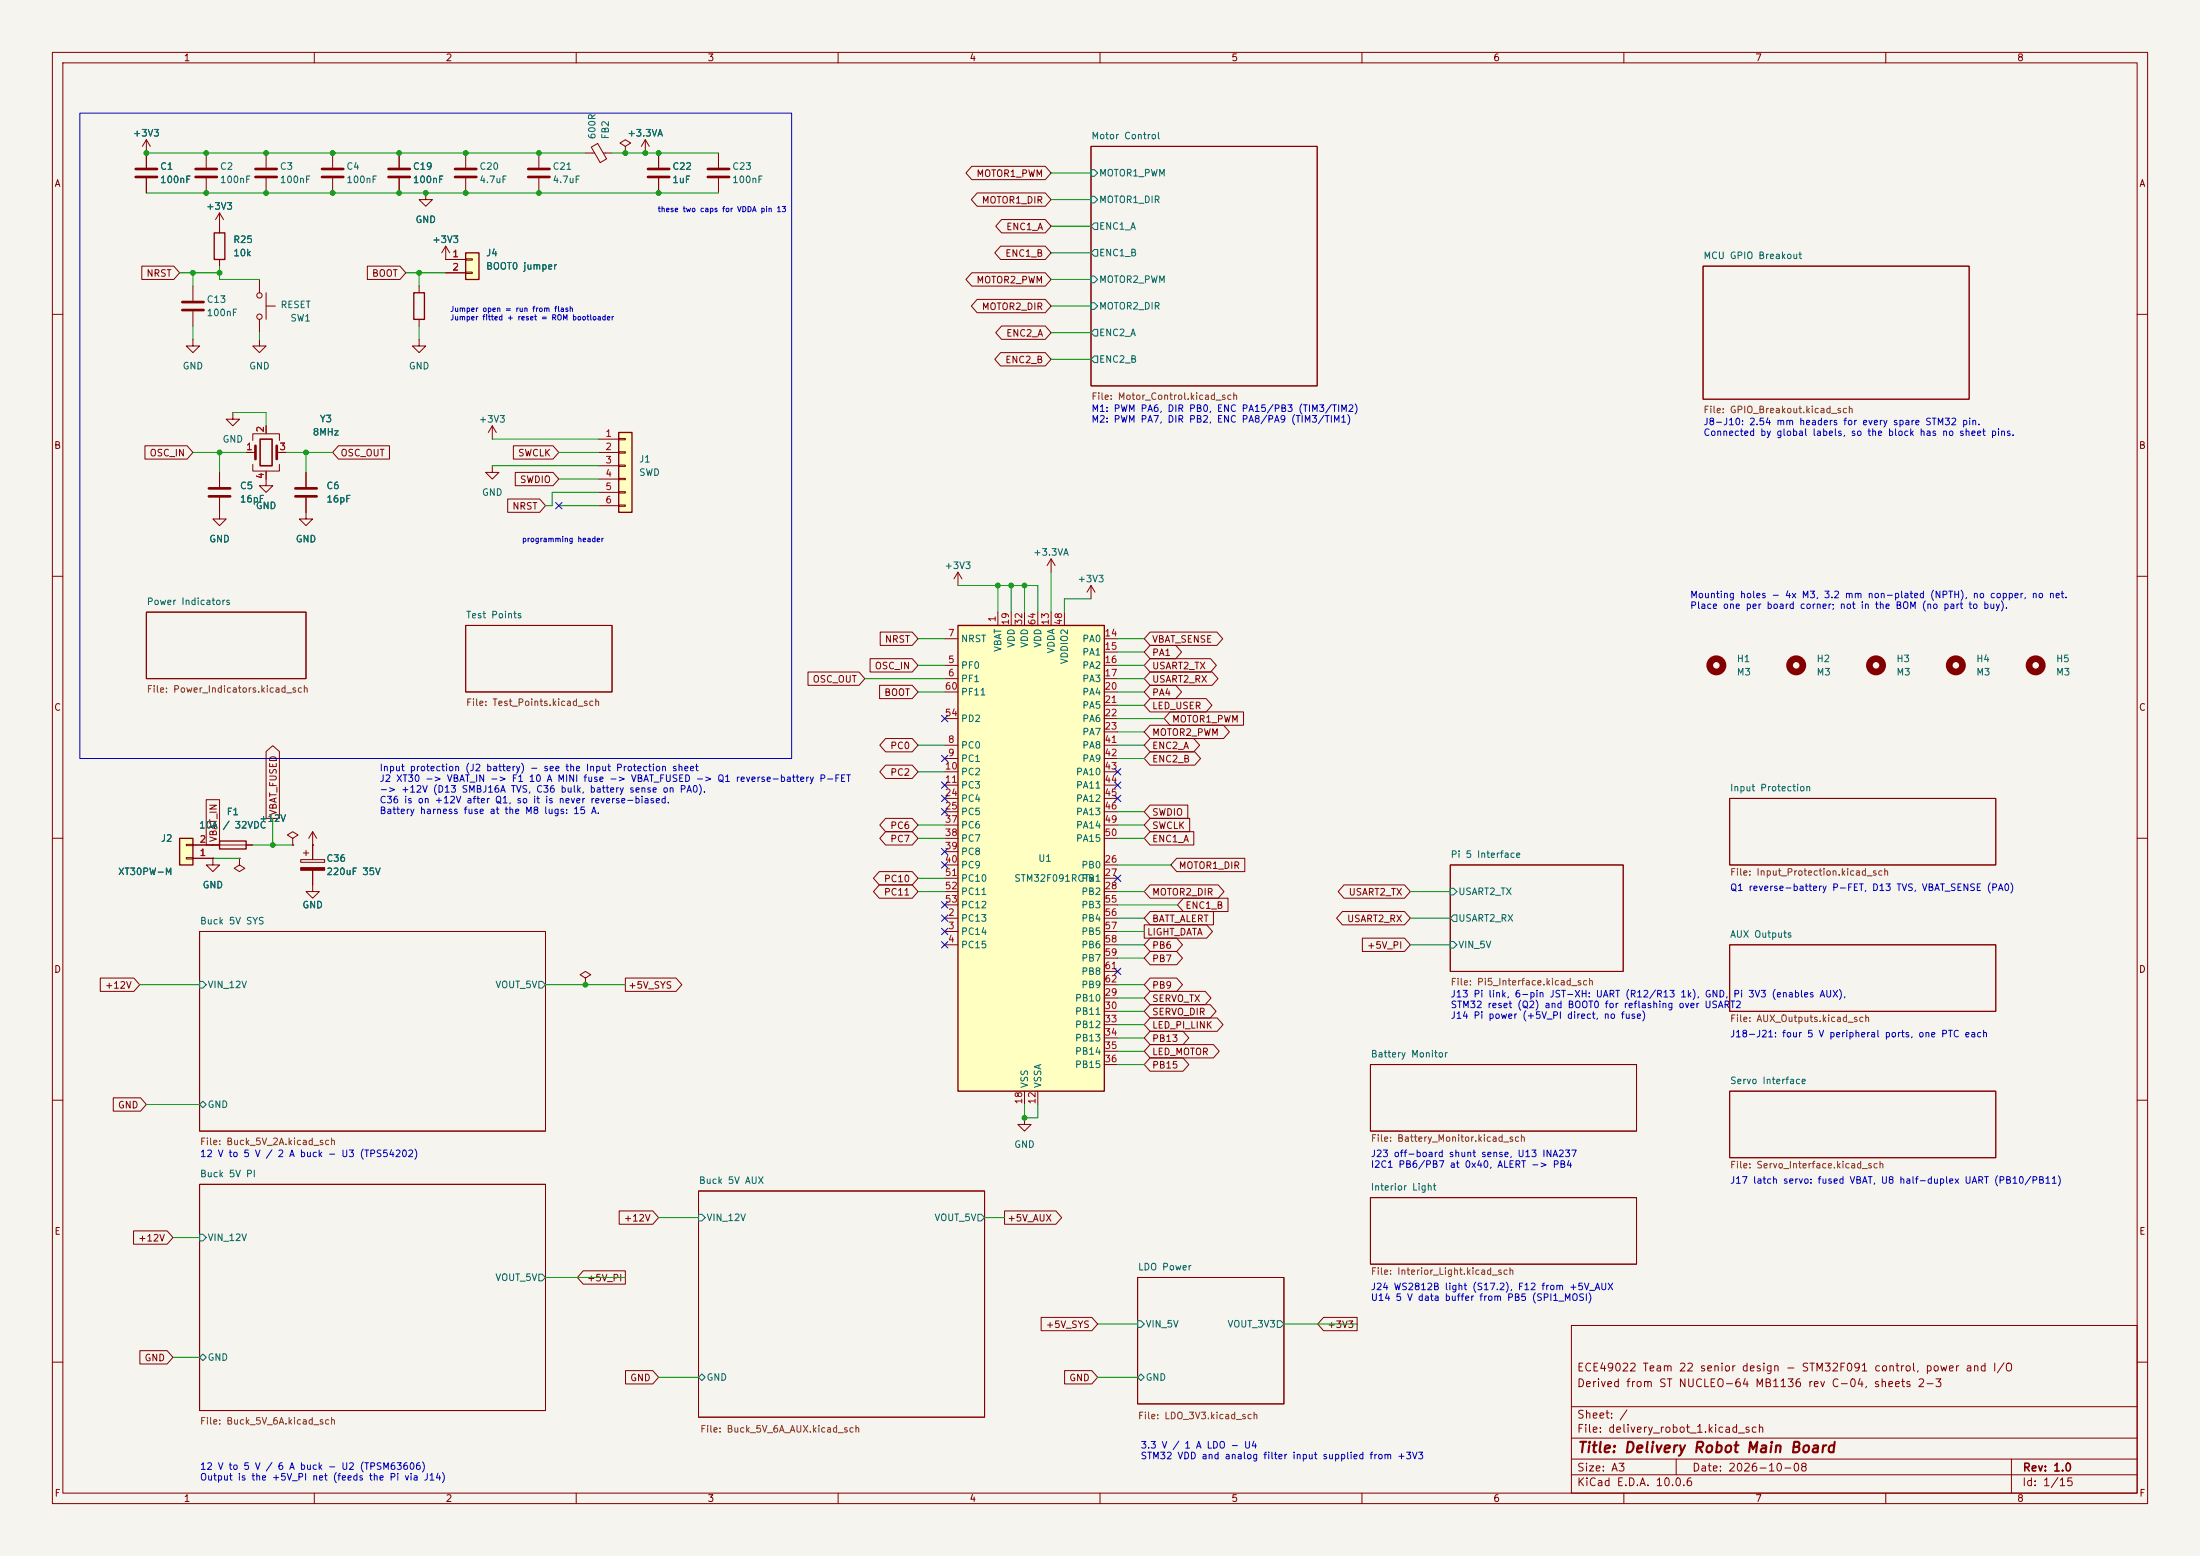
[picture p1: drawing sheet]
<svg xmlns="http://www.w3.org/2000/svg" width="420mm" height="297mm" viewBox="0 0 420 297" stroke-linecap="round" stroke-linejoin="round" font-family="sans-serif">
<path d="M0 0h420v297h-420z" fill="#f5f4ef" stroke="#f5f4ef" stroke-width=".19"/>
<g fill="none" stroke="#840000" stroke-width=".19">
<path d="M10 10h400v277h-400zM12 12h396v273h-396zM60 10v2M110 10v2M160 10v2M210 10v2M260 10v2M310 10v2M360 10v2M63.5 29.2v2.8M63.5 34v2.8M76.2 29.2v2.8"/>
<path d="M76.2 34v2.8M81.3 36.8v1.3h1.2l-1.2 1.3-1.3-1.3h1.3M208.3 27.9h43.2v45.8h-43.2zM80 54.6v1.3M85.1 47l-.8 1.3M85.1 47l.8 1.3M85.1 47v2.5M325.1 50.8h50.8v25.4h-50.8zM10 60h2M80 64.8v1.2h1.3l-1.3 1.3-1.3-1.3h1.3M80 61v1.2M408 60h2"/>
<path d="M41.9 95v4.1h1.3l-1.3 1.2-1.3-1.2h1.3M41.9 90.2v2.8M50.8 91.4v1.3h1.3l-1.3 1.3-1.3-1.3h1.3M58.4 97.8v1.3h1.3l-1.3 1.2-1.3-1.2h1.3M94 88.9v1.3h1.2l-1.2 1.2-1.3-1.2h1.3M94 81.3l-.8 1.3M94 81.3l.7 1.3M94 81.3v2.5M10 110h2M27.9 116.8h30.5v12.7h-30.5zM88.9 119.4h27.9v12.7h-27.9zM182.9 109.2l-.8 1.3"/>
<path d="M182.9 109.2l.7 1.3M182.9 109.2v2.6M408 110h2M10 160h2M330.2 152.4h50.8v12.7h-50.8zM408 160h2M38.1 177.8h66v38.1h-66zM57.4 164.1h4.6v.5h-4.6zM57.9 162.8h1M58.4 162.3v1M59.7 166.1v4.1h1.3l-1.3 1.3-1.3-1.3h1.3M59.7 161.3v2.8"/>
<path d="M276.9 165.1h33v20.3h-33zM330.2 180.3h50.8v12.7h-50.8zM10 210h2M195.6 213.4v1.2h1.2l-1.2 1.3-1.3-1.3h1.3M261.6 203.2h50.8v12.7h-50.8zM330.2 208.3h50.8v12.7h-50.8zM408 210h2M38.1 226.1h66v43.1h-66zM133.3 227.3h54.7v43.2h-54.7zM261.6 228.6h50.8v12.7h-50.8zM217.2 243.8h27.9v24.2h-27.9zM300 253h108v32h-108z"/>
<path d="M10 260h2M300 278.5h108M300 274.5h108M300 268.5h108M320 278.5v3M384 278.5v6.5M408 260h2M60 285v2M110 285v2M160 285v2M210 285v2M260 285v2"/>
<path d="M300 281.5h108M310 285v2M360 285v2"/>
</g>
<g fill="none" stroke="#006464" stroke-width=".19">
<path d="M208.3 32.4h.6l.6 .6-.6 .7h-.6zM208.3 37.5h.6l.6 .6-.6 .6h-.6zM208.3 52.7h.6l.6 .6-.6 .7h-.6zM208.3 57.8h.6l.6 .6-.6 .7h-.6zM208.9 42.5h.6v1.3h-.6l-.6-.6zM208.9 47.6h.6v1.3h-.6l-.6-.6zM208.9 62.9h.6v1.2h-.6l-.6-.6zM208.9 67.9h.6v1.3h-.6l-.6-.6zM276.9 169.5h.6l.6 .7-.6 .6h-.6zM276.9 179.7h.6l.6 .6-.6 .7h-.6zM277.5 174.6h.6v1.3h-.6l-.6-.6zM38.1 187.3h.6l.7 .7-.7 .6h-.6z"/>
<path d="M102.9 187.3h.6l.6 .7-.6 .6h-.6zM38.1 210.8l.6-.6 .7 .6-.7 .7zM38.1 235.6h.6l.7 .6-.7 .7h-.6zM133.3 231.8h.7l.6 .6-.6 .6h-.7zM186.7 231.8h.6l.7 .6-.7 .6h-.6zM38.7 258.4l.7 .7-.7 .6-.6-.6zM102.9 243.2h.6l.6 .6-.6 .7h-.6zM217.2 252.1h.6l.6 .6-.6 .7h-.6zM243.8 252.1h.7l.6 .6-.6 .7h-.7zM133.3 262.9l.7-.6 .6 .6-.6 .6zM217.2 262.9l.6-.6 .6 .6-.6 .6z"/>
</g>
<path d="M57.4 165.6h4.6v.5h-4.6z" fill="#840000" stroke="#840000" stroke-width=".19"/>
<path d="M79 55.9h2v5.1h-2z" fill="none" stroke="#840000" stroke-width=".25"/>
<path d="M61.5 32.3h4M61.5 33.8h4M74.2 32.3h4M74.2 33.8h4M39.9 93.2h4M39.9 94.7h4" fill="none" stroke="#840000" stroke-width=".51"/>
<path d="M34.3 160h2.5v5.1h-2.5z" fill="#ffffc2"/>
<path d="M34.3 160h2.5v5.1h-2.5z" fill="none" stroke="#840000" stroke-width=".25"/>
<g fill="none" stroke="#840000" stroke-width=".19">
<path d="M88.9 29.2v2.8M88.9 34v2.8M102.9 29.2v2.8M102.9 34v2.8M111.8 29.2h1.7M112.9 28.1l1.2-.7 1.7 2.9-1.2 .7zM115.2 29.2h1.6M119.4 27.9l1-.6-1-.6-1 .6 1 .6v1.3M119.4 29.2h.1M123.2 26.7l-.8 1.2M123.2 26.7l.8 1.2M123.2 26.7v2.5"/>
<path d="M125.7 29.2v2.8M125.7 34v2.8M137.2 29.2v2.8M137.2 34v2.8M200.7 106.7l-.8 1.3M200.7 106.7l.7 1.3M200.7 106.7v2.5M35.6 163.7h1.2v.3h-1.2zM35.6 161.2h1.2v.2h-1.2zM36.8 163.8h3.8M36.8 161.3h3.8M40.6 163.8v1.3h-1.2l1.2 1.3 1.3-1.3h-1.3"/>
<path d="M40.6 163.8h.1M45.7 163.8v1.3l1 .6-1 .7-1-.7 1-.6M45.7 163.8h.1"/>
</g>
<path d="M86.9 32.3h4M86.9 33.8h4M100.8 32.3h4.1M100.8 33.8h4.1M123.7 32.3h4.1M123.7 33.8h4.1M135.1 32.3h4.1M135.1 33.8h4.1" fill="none" stroke="#840000" stroke-width=".51"/>
<g fill="none" stroke="#840000" stroke-width="1.3">
<circle cx="327.7" cy="127" r="1.27"/>
<circle cx="342.9" cy="127" r="1.27"/>
<circle cx="358.1" cy="127" r="1.27"/>
<circle cx="373.4" cy="127" r="1.27"/>
<circle cx="388.6" cy="127" r="1.27"/>
</g>
<path d="M88.9 48.3h2.5v5h-2.5z" fill="#ffffc2"/>
<path d="M40.9 44.5h2v5h-2zM88.9 48.3h2.5v5h-2.5z" fill="none" stroke="#840000" stroke-width=".25"/>
<g fill="none" stroke="#840000" stroke-width=".19">
<path d="M27.9 26.7l-.7 1.2M27.9 26.7l.8 1.2M27.9 26.7v5.3M27.9 34v2.8M39.4 29.2v2.8M39.4 34v2.8M50.8 29.2v2.8M50.8 34v2.8M36.8 54.6v2.8M36.8 59.4v2.8M41.9 40.6v3.9M41.9 49.5v1.3"/>
<path d="M41.9 40.6l-.8 1.3M41.9 40.6l.8 1.3M49.5 53.3v2.6M50.8 58.4h1.8M50.8 55.9v5.1M85.1 49.5h3.8M85.1 52.1h3.8M88.9 49.4h1.3v.3h-1.3zM88.9 51.9h1.3v.3h-1.3zM36.8 64.8v1.2h1.3l-1.3 1.3-1.2-1.3h1.2M44.4 78.7v1.3h1.3l-1.3 1.3-1.2-1.3h1.2M49.5 64.8v1.2h1.3l-1.3 1.3-1.2-1.3h1.2"/>
<path d="M49.5 61v2.5M47 86.4h1.8M48.3 84.1v-1.3h5v1.3M48.3 88.6v1.3h5v-1.3M50.8 81.3v1.5M50.8 89.9v1.5M52.8 86.4h1.8"/>
<circle cx="49.5" cy="56.4" r=".51"/>
<circle cx="49.5" cy="60.5" r=".51"/>
</g>
<path d="M25.9 32.3h4.1M25.9 33.8h4.1M37.3 32.3h4.1M37.3 33.8h4.1M48.8 32.3h4M48.8 33.8h4M34.8 57.7h4.1M34.8 59.2h4.1M48.8 85.1v2.5M52.8 85.1v2.5" fill="none" stroke="#840000" stroke-width=".51"/>
<path d="M49.7 83.8h2.2v5.1h-2.2z" fill="none" stroke="#840000" stroke-width=".3"/>
<path d="M118.1 82.6h2.5v15.2h-2.5z" fill="#ffffc2"/>
<path d="M118.1 82.6h2.5v15.2h-2.5z" fill="none" stroke="#840000" stroke-width=".25"/>
<path d="M114.3 83.8h3.8M114.3 86.4h3.8M114.3 88.9h3.8M114.3 91.4h3.8M114.3 94h3.8M114.3 96.5h3.8M118.1 83.7h1.3v.2h-1.3zM118.1 86.2h1.3v.3h-1.3zM118.1 88.8h1.3v.2h-1.3zM118.1 91.3h1.3v.3h-1.3zM118.1 93.9h1.3v.2h-1.3zM118.1 96.4h1.3v.2h-1.3z" fill="none" stroke="#840000" stroke-width=".19"/>
<path d="M182.9 119.4h27.9v88.9h-27.9z" fill="#ffffc2"/>
<path d="M182.9 119.4h27.9v88.9h-27.9zM41.9 160.5h5.1v1.6h-5.1z" fill="none" stroke="#840000" stroke-width=".25"/>
<g fill="none" stroke="#840000" stroke-width=".19">
<path d="M27.9 29.2v2.8M27.9 34v2.8M76.2 29.2v2.8M76.2 34v2.8M119.4 29.2h.1M125.7 29.2v2.8M125.7 34v2.8M185.5 31.7h14l1.2 1.3-1.2 1.3h-14l-1.1-1.3zM186.5 36.8h13l1.2 1.3-1.2 1.3h-13l-1.1-1.3zM27.1 50.8h6.1l1.1 1.3-1.1 1.2h-6.1zM41.9 43.2v1.3M41.9 49.5v1.3"/>
<path d="M70.1 50.8h6.3l1.1 1.3-1.1 1.2h-6.3zM85.1 49.5h3.8M85.1 52.1h3.8M185.5 52.1h14l1.2 1.2-1.2 1.3h-14l-1.1-1.3zM186.5 57.1h13l1.2 1.3-1.2 1.3h-13l-1.1-1.3zM191 47h8.5l1.2 1.3-1.2 1.2h-8.5l-1.1-1.2zM191.2 41.9h8.3l1.2 1.3-1.2 1.3h-8.3l-1.1-1.3zM191 67.3h8.5l1.2 1.3-1.2 1.3h-8.5l-1.1-1.3zM191.2 62.2h8.3l1.2 1.3-1.2 1.3h-8.3l-1.1-1.3zM27.7 85.1h8l1.1 1.3-1.1 1.2h-8zM41.9 90.2v2.8M41.9 95v2.8"/>
<path d="M47 86.4h1.3M50.8 81.3v1.3M50.8 90.2v1.2M53.3 86.4h1.3M58.4 90.2v2.8M58.4 95v2.8M64.6 85.1h9.8v2.5h-9.8l-1.1-1.2zM96.9 95.2h6.1l1.1 1.3-1.1 1.3h-6.1zM98 85.1h7.6l1.1 1.3-1.1 1.2h-7.6zM98.4 90.2h7.2l1.1 1.2-1.1 1.3h-7.2zM190.5 116.8v2.6M193 116.8v2.6"/>
<path d="M195.6 116.8v2.6M198.1 116.8v2.6M200.7 116.8v2.6M203.2 116.8v2.6M208.3 111.8l-.8 1.2M208.3 111.8l.7 1.2M208.3 111.8v2.5M154.2 128.3h9.8l1.1 1.2-1.1 1.3h-9.8zM166.1 125.7h8l1.2 1.3-1.2 1.3h-8zM167.9 130.8h6.2l1.2 1.3-1.2 1.3h-6.2zM168 120.6h6.1l1.2 1.3-1.2 1.3h-6.1zM180.3 127h2.6"/>
<path d="M180.3 129.5h2.6M180.3 121.9h2.6M180.3 132.1h2.6M180.3 137.2h2.6M210.8 127h2.6M210.8 129.5h2.6M210.8 121.9h2.6M210.8 124.5h2.6M210.8 132.1h2.6M210.8 134.6h2.6M210.8 137.2h2.6M210.8 139.7h2.6"/>
<path d="M219.6 133.3h10.7l1.1 1.3-1.1 1.3h-10.7l-1.2-1.3zM219.6 125.7h11.5l1.1 1.3-1.1 1.3h-11.5l-1.2-1.3zM219.6 138.4h14l1.1 1.3-1.1 1.3h-14l-1.2-1.3zM219.6 123.2h4.9l1.1 1.3-1.1 1.2h-4.9l-1.2-1.2zM219.6 128.3h11.8l1.1 1.2-1.1 1.3h-11.8l-1.2-1.3zM219.6 120.6h12.7l1.1 1.3-1.1 1.3h-12.7l-1.2-1.3zM219.6 130.8h4.9l1.1 1.3-1.1 1.3h-4.9l-1.2-1.3zM223.4 135.9h14v2.5h-14l-1.2-1.2zM39.4 152.6h2.5v8.7h-2.5zM50.8 143.4l1.3-1.1 1.2 1.1v12.8h-2.5zM59.7 158.8l.8 1.2M59.7 158.8l-.8 1.2"/>
<path d="M59.7 158.8v5.3M169.1 158.7h5l1.2 1.3-1.2 1.3h-5l-1.1-1.3zM169.1 141h5l1.2 1.2-1.2 1.3h-5l-1.1-1.3zM169.1 146h5l1.2 1.3-1.2 1.3h-5l-1.1-1.3zM169.1 156.2h5l1.2 1.3-1.2 1.3h-5l-1.1-1.3zM180.3 142.2h2.6M180.3 144.8h2.6M180.3 147.3h2.6M180.3 149.9h2.6M180.3 152.4h2.6M180.3 154.9h2.6M180.3 157.5h2.6"/>
<path d="M210.8 142.2h2.6M210.8 144.8h2.6M210.8 147.3h2.6M210.8 149.9h2.6M210.8 152.4h2.6M210.8 154.9h2.6M210.8 157.5h2.6M219.6 158.7h8.3v2.6h-8.3l-1.2-1.3zM219.6 153.7h7.2v2.5h-7.2l-1.2-1.3zM219.6 156.2h7.5v2.6h-7.5l-1.2-1.3zM219.6 141h8.3l1.1 1.2-1.1 1.3h-8.3l-1.2-1.3zM219.6 143.5h8.5l1.1 1.3-1.1 1.3h-8.5l-1.2-1.3z"/>
<path d="M36.8 161.3h11.5M36.8 163.8h3.8M40.6 163.8h.1M55.9 160l1-.6-1-.6-1 .6 1 .6v1.3M55.9 161.3h.1M59.7 161.3h.1M59.7 166.1v2.8M167.9 166.4h6.2l1.2 1.2-1.2 1.3h-6.2l-1.2-1.3zM167.9 168.9h6.2l1.2 1.3-1.2 1.3h-6.2l-1.2-1.3zM180.3 175.3h2.6M180.3 177.8h2.6M180.3 165.1h2.6"/>
<path d="M180.3 167.6h2.6M180.3 170.2h2.6M180.3 160h2.6M180.3 162.6h2.6M180.3 172.7h2.6M210.8 175.3h2.6M210.8 177.8h2.6M210.8 165.1h2.6M210.8 167.6h2.6M210.8 170.2h2.6M210.8 160h2.6M210.8 172.7h2.6"/>
<path d="M218.4 176.5h12l1.1 1.3-1.1 1.3h-12zM219.6 168.9h13l1.1 1.3-1.1 1.3h-13l-1.2-1.3zM219.6 174h12.1v2.5h-12.1l-1.2-1.2zM219.6 179.1h5l1.1 1.2-1.1 1.3h-5l-1.2-1.3zM224.6 163.8h13v2.6h-13l-1.1-1.3zM225.9 171.4h8.5v2.6h-8.5l-1.1-1.3zM256.3 174h11.8l1.1 1.3-1.1 1.2h-11.8l-1.1-1.2zM256.6 168.9h11.5l1.1 1.3-1.1 1.3h-11.5l-1.1-1.3zM260.1 179.1h8l1.1 1.2-1.1 1.3h-8zM19.1 186.7h6.5l1.1 1.3-1.1 1.2h-6.5zM111.8 186.7l1-.6-1-.7-1.1 .7 1.1 .6v1.3M111.8 188h.1"/>
<path d="M119.4 186.7h9.7l1.1 1.3-1.1 1.2h-9.7zM180.3 180.3h2.6M210.8 180.3h2.6M210.8 190.5h2.6M210.8 193h2.6M210.8 195.6h2.6M210.8 198.1h2.6M210.8 182.9h2.6M210.8 185.4h2.6M210.8 188h2.6M219.6 196.8h6.2l1.2 1.3-1.2 1.3h-6.2l-1.2-1.3zM219.6 181.6h5l1.1 1.3-1.1 1.3h-5l-1.2-1.3z"/>
<path d="M219.6 194.3h12.8l1.1 1.3-1.1 1.3h-12.8l-1.2-1.3zM219.6 186.7h5l1.1 1.3-1.1 1.2h-5l-1.2-1.2zM219.6 189.2h10.5l1.1 1.3-1.1 1.3h-10.5l-1.2-1.3zM219.6 191.8h11.4l1.2 1.2-1.2 1.3h-11.4l-1.2-1.3zM219.6 199.4h12.1l1.1 1.3-1.1 1.2h-12.1l-1.2-1.2zM21.6 209.5h5.2l1.1 1.3-1.1 1.3h-5.2zM195.6 208.3v2.5M198.1 208.3v2.5M210.8 200.7h2.6M210.8 203.2h2.6M219.6 201.9h6.2l1.2 1.3-1.2 1.3h-6.2l-1.2-1.3zM25.5 234.9h6.4l1.1 1.3-1.1 1.3h-6.4z"/>
<path d="M118.2 231.1h6.4l1.1 1.3-1.1 1.3h-6.4zM191.8 231.1h9.8l1.1 1.3-1.1 1.3h-9.8zM26.7 257.8h5.2l1.1 1.3-1.1 1.3h-5.2zM111.3 242.6h8.1v2.5h-8.1l-1.1-1.3zM198.8 251.5h9.6l1.1 1.2-1.1 1.3h-9.6zM252.7 251.5h6.4v2.5h-6.4l-1.1-1.3zM119.4 261.6h5.2l1.1 1.3-1.1 1.3h-5.2zM203.2 261.6h5.2l1.1 1.3-1.1 1.3h-5.2z"/>
</g>
<path d="M56.4 93.2h4.1M56.4 94.7h4.1" fill="none" stroke="#840000" stroke-width=".51"/>
<g fill="none" stroke="#009600" stroke-width=".19">
<path d="M27.9 36.8h109.3M27.9 29.2h83.9M116.8 29.2h20.4M200.7 33h7.6M200.7 38.1h7.6M34.3 52.1h7.6M36.8 52.1v2.5M41.9 50.8v2.5h7.6M77.5 52.1h7.6M80 52.1v2.5M200.7 53.3h7.6M200.7 58.4h7.6"/>
<path d="M200.7 43.2h7.6M200.7 48.3h7.6M36.8 62.2v2.6M44.4 78.7h6.4v2.6M49.5 63.5v1.3M80 62.2v2.6M200.7 68.6h7.6M200.7 63.5h7.6M36.8 86.4h10.2M41.9 86.4v3.8M54.6 86.4h8.9M58.4 86.4v3.8"/>
<path d="M94 83.8h20.3M94 88.9h20.3M106.7 86.4h7.6M106.7 96.5h7.6M106.7 91.4h7.6M114.3 94h-8.9v2.5h-1.3M182.9 111.8h15.2v5M190.5 111.8v5M193 111.8v5M195.6 111.8v5M200.7 109.2v7.6M208.3 114.3h-5.1v2.5"/>
<path d="M165.1 129.5h15.2M175.3 121.9h5M175.3 132.1h5M175.3 127h5M213.4 129.5h5M213.4 121.9h5M213.4 132.1h5M213.4 124.5h5M213.4 127h5M213.4 134.6h5M213.4 137.2h8.8M213.4 139.7h5"/>
<path d="M52.1 156.2v5.1M175.3 147.3h5M175.3 142.2h5M175.3 157.5h5M213.4 142.2h5M213.4 144.8h5M213.4 154.9h5M213.4 157.5h5M40.6 163.8h5.1M48.3 161.3h7.6M175.3 170.2h5M175.3 167.6h5"/>
<path d="M175.3 160h5M213.4 175.3h5M213.4 170.2h5M213.4 160h5M213.4 172.7h11.4M213.4 165.1h10.1M213.4 177.8h5M269.2 175.3h7.7M269.2 170.2h7.7M26.7 188h11.4M104.1 188h15.3M213.4 180.3h5"/>
<path d="M213.4 193h5M213.4 188h5M213.4 195.6h5M213.4 182.9h5M213.4 198.1h5M213.4 190.5h5M269.2 180.3h7.7M27.9 210.8h10.2M195.6 210.8v2.6h2.5v-2.6M213.4 203.2h5M213.4 200.7h5M33 236.2h5.1"/>
<path d="M125.7 232.4h7.6M188 232.4h3.8M33 259.1h5.1M104.1 243.8h15.3M209.5 252.7h7.7M245.1 252.7h14M125.7 262.9h7.6M209.5 262.9h7.7"/>
</g>
<g fill="none" stroke="#000084" stroke-width=".19">
<path d="M106.1 95.9l1.2 1.2M107.3 95.9l-1.2 1.2M179.7 136.6l1.2 1.2M180.9 136.6l-1.2 1.2M179.7 154.3l1.2 1.2M179.7 151.8l1.2 1.2M179.7 144.2l1.2 1.2M179.7 149.3l1.2 1.2M180.9 154.3l-1.2 1.2M180.9 151.8l-1.2 1.2M180.9 144.2l-1.2 1.2M180.9 149.3l-1.2 1.2"/>
<path d="M212.8 146.7l1.2 1.2M212.8 149.3l1.2 1.2M212.8 151.8l1.2 1.2M214 146.7l-1.2 1.2M214 149.3l-1.2 1.2M214 151.8l-1.2 1.2M179.7 179.7l1.2 1.2M179.7 162l1.2 1.2M179.7 174.7l1.2 1.2M179.7 177.2l1.2 1.2M179.7 164.5l1.2 1.2M179.7 172.1l1.2 1.2"/>
<path d="M180.9 179.7l-1.2 1.2M180.9 162l-1.2 1.2M180.9 174.7l-1.2 1.2M180.9 177.2l-1.2 1.2M180.9 164.5l-1.2 1.2M180.9 172.1l-1.2 1.2M212.8 167l1.2 1.2M214 167l-1.2 1.2M212.8 184.8l1.2 1.2M214 184.8l-1.2 1.2"/>
</g>
<path d="M15.2 21.6h135.9v123.2h-135.9z" fill="none" stroke="#0000c2" stroke-width=".19"/>
<g fill="#009600" stroke="#009600" stroke-width=".19">
<circle cx="193" cy="111.8" r=".46"/>
<circle cx="195.6" cy="111.8" r=".46"/>
<circle cx="190.5" cy="111.8" r=".46"/>
<circle cx="119.4" cy="29.2" r=".46"/>
<circle cx="123.2" cy="29.2" r=".46"/>
<circle cx="125.7" cy="36.8" r=".46"/>
<circle cx="125.7" cy="29.2" r=".46"/>
<circle cx="195.6" cy="213.4" r=".46"/>
<circle cx="36.8" cy="52.1" r=".46"/>
<circle cx="50.8" cy="36.8" r=".46"/>
<circle cx="39.4" cy="36.8" r=".46"/>
<circle cx="41.9" cy="52.1" r=".46"/>
<circle cx="63.5" cy="36.8" r=".46"/>
<circle cx="27.9" cy="29.2" r=".46"/>
<circle cx="50.8" cy="29.2" r=".46"/>
<circle cx="39.4" cy="29.2" r=".46"/>
<circle cx="63.5" cy="29.2" r=".46"/>
<circle cx="41.9" cy="86.4" r=".46"/>
<circle cx="58.4" cy="86.4" r=".46"/>
<circle cx="111.8" cy="188" r=".46"/>
<circle cx="52.1" cy="161.3" r=".46"/>
<circle cx="102.9" cy="29.2" r=".46"/>
<circle cx="76.2" cy="36.8" r=".46"/>
<circle cx="76.2" cy="29.2" r=".46"/>
<circle cx="88.9" cy="29.2" r=".46"/>
<circle cx="81.3" cy="36.8" r=".46"/>
<circle cx="102.9" cy="36.8" r=".46"/>
<circle cx="88.9" cy="36.8" r=".46"/>
<circle cx="80" cy="52.1" r=".46"/>
</g>
<text font-size="2" fill="#840000" x="301" y="277.8">Title: Delivery Robot Main Board</text>
<g font-size="1.5" fill="#840000">
<text x="300.9" y="262.1">ECE49022 Team 22 senior design - STM32F091 control, power and I/O</text>
<text x="300.9" y="265.1">Derived from ST NUCLEO-64 MB1136 rev C-04, sheets 2-3</text>
<text x="300.9" y="273.8">File: delivery_robot_1.kicad_sch</text>
<text x="300.9" y="271.1">Sheet: /</text>
<text x="300.9" y="281.2">Size: A3</text>
<text x="322.9" y="281.2">Date: 2026-10-08</text>
<text x="386" y="281.2">Rev: 1.0</text>
<text x="300.9" y="284">KiCad E.D.A. 10.0.6</text>
<text x="385.9" y="284">Id: 1/15</text>
</g>
<g font-size="1.3" fill="#840000">
<text x="35" y="12">1</text>
<text x="85" y="12">2</text>
<text x="135" y="12">3</text>
<text x="185" y="12">4</text>
<text x="235" y="12">5</text>
<text x="285" y="12">6</text>
<text x="335" y="12">7</text>
<text x="385" y="12">8</text>
<text x="10.3" y="36">A</text>
<text x="186.3" y="34.1">MOTOR1_PWM</text>
<text x="408.3" y="36">A</text>
<text x="187.3" y="39.2">MOTOR1_DIR</text>
<text x="192" y="44.2">ENC1_A</text>
<text x="27.9" y="53.1">NRST</text>
<text x="70.9" y="53.1">BOOT</text>
<text x="191.8" y="49.3">ENC1_B</text>
<text x="186.3" y="54.4">MOTOR2_PWM</text>
<text x="187.3" y="59.5">MOTOR2_DIR</text>
<text x="192" y="64.6">ENC2_A</text>
<text x="191.8" y="69.6">ENC2_B</text>
<text x="10.2" y="86">B</text>
<text x="28.5" y="87.4">OSC_IN</text>
<text x="64.9" y="87.4">OSC_OUT</text>
<text x="98.8" y="87.4">SWCLK</text>
<text x="408.2" y="86">B</text>
<text x="99.2" y="92.5">SWDIO</text>
<text x="97.7" y="97.6">NRST</text>
<text x="168.8" y="123">NRST</text>
<text x="219.8" y="125.5">PA1</text>
<text x="219.8" y="123">VBAT_SENSE</text>
<text x="155" y="130.6">OSC_OUT</text>
<text x="166.9" y="128.1">OSC_IN</text>
<text x="219.8" y="128.1">USART2_TX</text>
<text x="219.8" y="130.6">USART2_RX</text>
<text x="10.2" y="136">C</text>
<text x="168.7" y="133.1">BOOT</text>
<text x="219.8" y="135.7">LED_USER</text>
<text x="219.8" y="133.1">PA4</text>
<text x="408.2" y="136">C</text>
<text x="169.9" y="143.3">PC0</text>
<text x="219.8" y="140.8">MOTOR2_PWM</text>
<text x="219.8" y="143.3">ENC2_A</text>
<text x="223.7" y="138.2">MOTOR1_PWM</text>
<text x="169.9" y="148.4">PC2</text>
<text x="219.8" y="145.8">ENC2_B</text>
<text x="53.1" y="155.8" transform="rotate(-90 53.1 155.8)">VBAT_FUSED</text>
<text x="219.8" y="156">SWDIO</text>
<text x="41.7" y="160.8" transform="rotate(-90 41.7 160.8)">VBAT_IN</text>
<text x="169.9" y="161.1">PC7</text>
<text x="169.9" y="158.5">PC6</text>
<text x="219.8" y="161.1">ENC1_A</text>
<text x="219.8" y="158.5">SWCLK</text>
<text x="224.9" y="166.2">MOTOR1_DIR</text>
<text x="168.6" y="168.7">PC10</text>
<text x="168.6" y="171.2">PC11</text>
<text x="219.8" y="171.2">MOTOR2_DIR</text>
<text x="226.2" y="173.8">ENC1_B</text>
<text x="257.4" y="171.2">USART2_TX</text>
<text x="218.9" y="178.9">LIGHT_DATA</text>
<text x="219.8" y="176.3">BATT_ALERT</text>
<text x="257.1" y="176.3">USART2_RX</text>
<text x="10.2" y="186">D</text>
<text x="219.8" y="181.4">PB6</text>
<text x="219.8" y="183.9">PB7</text>
<text x="260.9" y="181.4">+5V_PI</text>
<text x="408.2" y="186">D</text>
<text x="19.9" y="189">+12V</text>
<text x="119.8" y="189">+5V_SYS</text>
<text x="219.8" y="189">PB9</text>
<text x="219.8" y="191.6">SERVO_TX</text>
<text x="219.8" y="196.6">LED_PI_LINK</text>
<text x="219.8" y="194.1">SERVO_DIR</text>
<text x="219.8" y="199.2">PB13</text>
<text x="219.8" y="201.7">LED_MOTOR</text>
<text x="219.8" y="204.3">PB15</text>
<text x="22.4" y="211.9">GND</text>
<text x="119" y="233.5">+12V</text>
<text x="192.2" y="233.5">+5V_AUX</text>
<text x="10.3" y="236">E</text>
<text x="26.3" y="237.3">+12V</text>
<text x="408.3" y="236">E</text>
<text x="112" y="244.9">+5V_PI</text>
<text x="199.5" y="253.8">+5V_SYS</text>
<text x="253.3" y="253.8">+3V3</text>
<text x="27.5" y="260.1">GND</text>
<text x="120.2" y="263.9">GND</text>
<text x="204" y="263.9">GND</text>
<text x="10.3" y="286">F</text>
<text x="35" y="287">1</text>
<text x="85" y="287">2</text>
<text x="135" y="287">3</text>
<text x="185" y="287">4</text>
<text x="235" y="287">5</text>
<text x="285" y="287">6</text>
<text x="335" y="287">7</text>
<text x="385" y="287">8</text>
<text x="408.3" y="286">F</text>
</g>
<g font-size="1.3" fill="#006464">
<text x="25.3" y="26.4">+3V3</text>
<text x="114" y="26.7" transform="rotate(-90 114 26.7)">600R</text>
<text x="116.5" y="26.7" transform="rotate(-90 116.5 26.7)">FB2</text>
<text x="119.7" y="26.4">+3.3VA</text>
<text x="208.3" y="26.9">Motor Control</text>
<text x="30.5" y="32.7">C1</text>
<text x="30.5" y="35.3">100nF</text>
<text x="41.9" y="32.7">C2</text>
<text x="41.9" y="35.3">100nF</text>
<text x="53.3" y="32.7">C3</text>
<text x="53.3" y="35.3">100nF</text>
<text x="66" y="32.7">C4</text>
<text x="66" y="35.3">100nF</text>
<text x="78.7" y="32.7">C19</text>
<text x="78.7" y="35.3">100nF</text>
<text x="91.4" y="32.7">C20</text>
<text x="91.4" y="35.3">4.7uF</text>
<text x="105.4" y="32.7">C21</text>
<text x="105.4" y="35.3">4.7uF</text>
<text x="128.3" y="32.7">C22</text>
<text x="128.3" y="35.3">1uF</text>
<text x="139.7" y="32.7">C23</text>
<text x="139.7" y="35.3">100nF</text>
<text x="209.7" y="34">MOTOR1_PWM</text>
<text x="39.2" y="40.3">+3V3</text>
<text x="209.7" y="39.1">MOTOR1_DIR</text>
<text x="44.4" y="46.7">R25</text>
<text x="79.2" y="42.9">GND</text>
<text x="82.4" y="46.7">+3V3</text>
<text x="209.7" y="44.1">ENC1_A</text>
<text x="44.4" y="49.2">10k</text>
<text x="92.7" y="49.2">J4</text>
<text x="92.7" y="51.8">BOOT0 jumper</text>
<text x="209.7" y="49.2">ENC1_B</text>
<text x="325.1" y="49.8">MCU GPIO Breakout</text>
<text x="39.4" y="58.1">C13</text>
<text x="53.5" y="59.1">RESET</text>
<text x="209.7" y="54.3">MOTOR2_PWM</text>
<text x="209.7" y="59.4">MOTOR2_DIR</text>
<text x="39.4" y="60.7">100nF</text>
<text x="55.3" y="61.7">SW1</text>
<text x="209.7" y="64.5">ENC2_A</text>
<text x="34.8" y="70.8">GND</text>
<text x="47.5" y="70.8">GND</text>
<text x="77.9" y="70.8">GND</text>
<text x="209.7" y="69.5">ENC2_B</text>
<text x="59.6" y="83.4">8MHz</text>
<text x="61" y="80.9">Y3</text>
<text x="91.3" y="81">+3V3</text>
<text x="42.4" y="84.8">GND</text>
<text x="121.9" y="88.6">J1</text>
<text x="45.7" y="93.7">C5</text>
<text x="62.2" y="93.7">C6</text>
<text x="91.9" y="94.9">GND</text>
<text x="121.9" y="91.1">SWD</text>
<text x="45.7" y="96.2">16pF</text>
<text x="48.7" y="97.5">GND</text>
<text x="62.2" y="96.2">16pF</text>
<text x="39.8" y="103.8">GND</text>
<text x="56.4" y="103.8">GND</text>
<text x="197.1" y="106.4">+3.3VA</text>
<text x="180.2" y="108.9">+3V3</text>
<text x="205.6" y="111.5">+3V3</text>
<text x="27.9" y="115.8">Power Indicators</text>
<text x="88.9" y="118.3">Test Points</text>
<text x="183.4" y="122.9">NRST</text>
<text x="191.5" y="124.5" transform="rotate(-90 191.5 124.5)">VBAT</text>
<text x="194" y="123.7" transform="rotate(-90 194 123.7)">VDD</text>
<text x="196.5" y="123.7" transform="rotate(-90 196.5 123.7)">VDD</text>
<text x="199.1" y="123.7" transform="rotate(-90 199.1 123.7)">VDD</text>
<text x="201.6" y="124.8" transform="rotate(-90 201.6 124.8)">VDDA</text>
<text x="206.5" y="122.9">PA0</text>
<text x="206.5" y="125.4">PA1</text>
<text x="183.4" y="128">PF0</text>
<text x="183.4" y="130.5">PF1</text>
<text x="204.2" y="126.9" transform="rotate(-90 204.2 126.9)">VDDIO2</text>
<text x="206.5" y="128">PA2</text>
<text x="206.5" y="130.5">PA3</text>
<text x="331.5" y="126.7">H1</text>
<text x="331.5" y="129.2">M3</text>
<text x="346.7" y="126.7">H2</text>
<text x="346.7" y="129.2">M3</text>
<text x="361.9" y="126.7">H3</text>
<text x="361.9" y="129.2">M3</text>
<text x="377.2" y="126.7">H4</text>
<text x="377.2" y="129.2">M3</text>
<text x="392.4" y="126.7">H5</text>
<text x="392.4" y="129.2">M3</text>
<text x="183.4" y="133">PF11</text>
<text x="206.5" y="133">PA4</text>
<text x="206.5" y="135.6">PA5</text>
<text x="183.4" y="143.2">PC0</text>
<text x="183.4" y="138.1">PD2</text>
<text x="206.5" y="138.1">PA6</text>
<text x="206.5" y="140.7">PA7</text>
<text x="206.5" y="143.2">PA8</text>
<text x="183.4" y="145.7">PC1</text>
<text x="183.4" y="148.3">PC2</text>
<text x="205.3" y="148.3">PA10</text>
<text x="206.5" y="145.7">PA9</text>
<text x="43.2" y="155.9">F1</text>
<text x="183.4" y="150.8">PC3</text>
<text x="183.4" y="153.4">PC4</text>
<text x="183.4" y="155.9">PC5</text>
<text x="205.3" y="150.8">PA11</text>
<text x="205.3" y="153.4">PA12</text>
<text x="205.3" y="155.9">PA13</text>
<text x="330.2" y="151.4">Input Protection</text>
<text x="30.6" y="161">J2</text>
<text x="37.9" y="158.4">10A</text>
<text x="42.4" y="158.4">/ 32VDC</text>
<text x="49.4" y="157.2">+12V</text>
<text x="183.4" y="158.4">PC6</text>
<text x="183.4" y="161">PC7</text>
<text x="205.3" y="158.4">PA14</text>
<text x="205.3" y="161">PA15</text>
<text x="22.4" y="167.3">XT30PW-M</text>
<text x="62.2" y="164.8">C36</text>
<text x="62.2" y="167.3">220uF 35V</text>
<text x="183.4" y="163.5">PC8</text>
<text x="183.4" y="166.1">PC9</text>
<text x="198.1" y="164.8">U1</text>
<text x="206.3" y="166.1">PB0</text>
<text x="276.8" y="164.1">Pi 5 Interface</text>
<text x="38.6" y="169.9">GND</text>
<text x="57.6" y="173.7">GND</text>
<text x="183.4" y="168.6">PC10</text>
<text x="183.4" y="171.1">PC11</text>
<text x="183.4" y="173.7">PC12</text>
<text x="193.5" y="168.6">STM32F091RCTx</text>
<text x="206.3" y="168.6">PB1</text>
<text x="206.3" y="171.1">PB2</text>
<text x="206.3" y="173.7">PB3</text>
<text x="278.3" y="171.1">USART2_TX</text>
<text x="38.1" y="176.8">Buck 5V SYS</text>
<text x="183.4" y="176.2">PC13</text>
<text x="183.4" y="178.8">PC14</text>
<text x="206.3" y="176.2">PB4</text>
<text x="206.3" y="178.8">PB5</text>
<text x="278.3" y="176.2">USART2_RX</text>
<text x="330.2" y="179.3">AUX Outputs</text>
<text x="183.4" y="181.3">PC15</text>
<text x="206.3" y="181.3">PB6</text>
<text x="206.3" y="183.8">PB7</text>
<text x="278.3" y="181.3">VIN_5V</text>
<text x="39.5" y="188.9">VIN_12V</text>
<text x="94.5" y="188.9">VOUT_5V</text>
<text x="205.1" y="191.5">PB10</text>
<text x="206.3" y="186.4">PB8</text>
<text x="206.3" y="188.9">PB9</text>
<text x="205.1" y="194">PB11</text>
<text x="205.1" y="196.5">PB12</text>
<text x="205.1" y="199.1">PB13</text>
<text x="205.1" y="201.6">PB14</text>
<text x="261.6" y="202.2">Battery Monitor</text>
<text x="196.5" y="207.8" transform="rotate(-90 196.5 207.8)">VSS</text>
<text x="199.1" y="207.8" transform="rotate(-90 199.1 207.8)">VSSA</text>
<text x="205.1" y="204.2">PB15</text>
<text x="330.2" y="207.2">Servo Interface</text>
<text x="39.5" y="211.8">GND</text>
<text x="193.5" y="219.4">GND</text>
<text x="38.1" y="225">Buck 5V PI</text>
<text x="133.3" y="226.3">Buck 5V AUX</text>
<text x="261.6" y="227.6">Interior Light</text>
<text x="134.8" y="233.4">VIN_12V</text>
<text x="178.3" y="233.4">VOUT_5V</text>
<text x="39.5" y="237.2">VIN_12V</text>
<text x="94.5" y="244.8">VOUT_5V</text>
<text x="217.1" y="242.8">LDO Power</text>
<text x="218.6" y="253.7">VIN_5V</text>
<text x="234.2" y="253.7">VOUT_3V3</text>
<text x="39.5" y="260">GND</text>
<text x="134.8" y="263.9">GND</text>
<text x="218.6" y="263.9">GND</text>
</g>
<g font-size="1.3" fill="#a90000">
<text x="86.3" y="49.4">1</text>
<text x="86.3" y="51.9">2</text>
<text x="50.7" y="82.6" transform="rotate(-90 50.7 82.6)">2</text>
<text x="115.5" y="83.7">1</text>
<text x="46.9" y="86.2">1</text>
<text x="53.2" y="86.2">3</text>
<text x="115.5" y="86.2">2</text>
<text x="115.5" y="88.8">3</text>
<text x="50.7" y="91.5" transform="rotate(-90 50.7 91.5)">4</text>
<text x="115.5" y="91.3">4</text>
<text x="115.5" y="93.8">5</text>
<text x="115.5" y="96.4">6</text>
<text x="190.4" y="118.8" transform="rotate(-90 190.4 118.8)">1</text>
<text x="192.9" y="119.4" transform="rotate(-90 192.9 119.4)">19</text>
<text x="195.4" y="119.4" transform="rotate(-90 195.4 119.4)">32</text>
<text x="198" y="119.4" transform="rotate(-90 198 119.4)">64</text>
<text x="200.5" y="119.4" transform="rotate(-90 200.5 119.4)">13</text>
<text x="203.1" y="119.4" transform="rotate(-90 203.1 119.4)">48</text>
<text x="180.9" y="121.8">7</text>
<text x="210.8" y="121.8">14</text>
<text x="210.8" y="124.3">15</text>
<text x="180.3" y="131.9">60</text>
<text x="180.9" y="126.9">5</text>
<text x="180.9" y="129.4">6</text>
<text x="210.8" y="126.9">16</text>
<text x="210.8" y="129.4">17</text>
<text x="210.8" y="131.9">20</text>
<text x="180.3" y="137">54</text>
<text x="210.8" y="134.5">21</text>
<text x="210.8" y="137">22</text>
<text x="180.9" y="142.1">8</text>
<text x="210.8" y="139.6">23</text>
<text x="210.8" y="142.1">41</text>
<text x="180.3" y="147.2">10</text>
<text x="180.3" y="149.7">11</text>
<text x="180.9" y="144.6">9</text>
<text x="210.8" y="144.6">42</text>
<text x="210.8" y="147.2">43</text>
<text x="210.8" y="149.7">44</text>
<text x="180.3" y="152.3">24</text>
<text x="180.3" y="154.8">25</text>
<text x="210.8" y="152.3">45</text>
<text x="210.8" y="154.8">46</text>
<text x="38" y="161.2">2</text>
<text x="180.3" y="157.3">37</text>
<text x="180.3" y="159.9">38</text>
<text x="210.8" y="157.3">49</text>
<text x="210.8" y="159.9">50</text>
<text x="38" y="163.7">1</text>
<text x="180.3" y="162.4">39</text>
<text x="180.3" y="165">40</text>
<text x="180.3" y="167.5">51</text>
<text x="210.8" y="165">26</text>
<text x="210.8" y="167.5">27</text>
<text x="180.3" y="170">52</text>
<text x="180.3" y="172.6">53</text>
<text x="210.8" y="170">28</text>
<text x="210.8" y="172.6">55</text>
<text x="180.9" y="175.1">2</text>
<text x="180.9" y="177.7">3</text>
<text x="210.8" y="175.1">56</text>
<text x="210.8" y="177.7">57</text>
<text x="180.9" y="180.2">4</text>
<text x="210.8" y="180.2">58</text>
<text x="210.8" y="182.7">59</text>
<text x="210.8" y="185.3">61</text>
<text x="210.8" y="190.4">29</text>
<text x="210.8" y="187.8">62</text>
<text x="210.8" y="192.9">30</text>
<text x="210.8" y="195.4">33</text>
<text x="210.8" y="198">34</text>
<text x="210.8" y="200.5">35</text>
<text x="210.8" y="203.1">36</text>
<text x="195.4" y="210.9" transform="rotate(-90 195.4 210.9)">18</text>
<text x="198" y="210.9" transform="rotate(-90 198 210.9)">12</text>
</g>
<g font-size="1.3" fill="#725600">
<text x="208.3" y="76.6">File: Motor_Control.kicad_sch</text>
<text x="325.1" y="79.2">File: GPIO_Breakout.kicad_sch</text>
<text x="27.9" y="132.5">File: Power_Indicators.kicad_sch</text>
<text x="88.9" y="135.1">File: Test_Points.kicad_sch</text>
<text x="330.2" y="167.4">File: Input_Protection.kicad_sch</text>
<text x="276.8" y="188.4">File: Pi5_Interface.kicad_sch</text>
<text x="330.2" y="195.4">File: AUX_Outputs.kicad_sch</text>
<text x="38.1" y="218.9">File: Buck_5V_2A.kicad_sch</text>
<text x="261.6" y="218.2">File: Battery_Monitor.kicad_sch</text>
<text x="330.2" y="223.3">File: Servo_Interface.kicad_sch</text>
<text x="261.6" y="243.6">File: Interior_Light.kicad_sch</text>
<text x="38.1" y="272.2">File: Buck_5V_6A.kicad_sch</text>
<text x="133.6" y="273.7">File: Buck_5V_6A_AUX.kicad_sch</text>
<text x="217.1" y="271.2">File: LDO_3V3.kicad_sch</text>
</g>
<g font-size="1.3" fill="#0000c2">
<text x="208.3" y="78.9">M1: PWM PA6, DIR PB0, ENC PA15/PB3 (TIM3/TIM2)</text>
<text x="208.3" y="81">M2: PWM PA7, DIR PB2, ENC PA8/PA9 (TIM3/TIM1)</text>
<text x="325.1" y="81.5">J8-J10: 2.54 mm headers for every spare STM32 pin.</text>
<text x="325.1" y="83.5">Connected by global labels, so the block has no sheet pins.</text>
<text x="322.6" y="114.5">Mounting holes - 4x M3, 3.2 mm non-plated (NPTH), no copper, no net.</text>
<text x="322.6" y="116.5">Place one per board corner; not in the BOM (no part to buy).</text>
<text x="72.4" y="147.5">Input protection (J2 battery) - see the Input Protection sheet</text>
<text x="72.4" y="149.6">J2 XT30 -&gt; VBAT_IN -&gt; F1 10 A MINI fuse -&gt; VBAT_FUSED -&gt; Q1 reverse-battery P-FET</text>
<text x="72.4" y="151.6">-&gt; +12V (D13 SMBJ16A TVS, C36 bulk, battery sense on PA0).</text>
<text x="72.4" y="153.6">C36 is on +12V after Q1, so it is never reverse-biased.</text>
<text x="72.4" y="155.7">Battery harness fuse at the M8 lugs: 15 A.</text>
<text x="330.2" y="170.4">Q1 reverse-battery P-FET, D13 TVS, VBAT_SENSE (PA0)</text>
<text x="276.8" y="190.7">J13 Pi link, 6-pin JST-XH: UART (R12/R13 1k), GND,</text>
<text x="330.8" y="190.7">Pi 3V3 (enables AUX),</text>
<text x="276.8" y="192.7">STM32 reset (Q2) and BOOT0 for reflashing over USART2</text>
<text x="276.8" y="194.8">J14 Pi power (+5V_PI direct, no fuse)</text>
<text x="330.2" y="198.3">J18-J21: four 5 V peripheral ports, one PTC each</text>
<text x="38.1" y="221.2">12 V to 5 V / 2 A buck - U3 (TPS54202)</text>
<text x="261.6" y="221.2">J23 off-board shunt sense, U13 INA237</text>
<text x="261.6" y="223.2">I2C1 PB6/PB7 at 0x40, ALERT -&gt; PB4</text>
<text x="330.2" y="226.2">J17 latch servo: fused VBAT, U8 half-duplex UART (PB10/PB11)</text>
<text x="261.6" y="246.6">J24 WS2812B light (S17.2), F12 from +5V_AUX</text>
<text x="261.6" y="248.6">U14 5 V data buffer from PB5 (SPI1_MOSI)</text>
<text x="38.1" y="280.9">12 V to 5 V / 6 A buck - U2 (TPSM63606)</text>
<text x="217.7" y="276.8">3.3 V / 1 A LDO - U4</text>
<text x="217.7" y="278.8">STM32 VDD and analog filter input supplied from +3V3</text>
<text x="38.1" y="282.9">Output is the +5V_PI net (feeds the Pi via J14)</text>
</g>
<g font-size="1" fill="#0000c2">
<text x="125.5" y="40.7">these two caps for VDDA pin 13</text>
<text x="85.9" y="59.8">Jumper open = run from flash</text>
<text x="85.9" y="61.4">Jumper fitted + reset = ROM bootloader</text>
<text x="99.6" y="103.7">programming header</text>
</g>
</svg>
